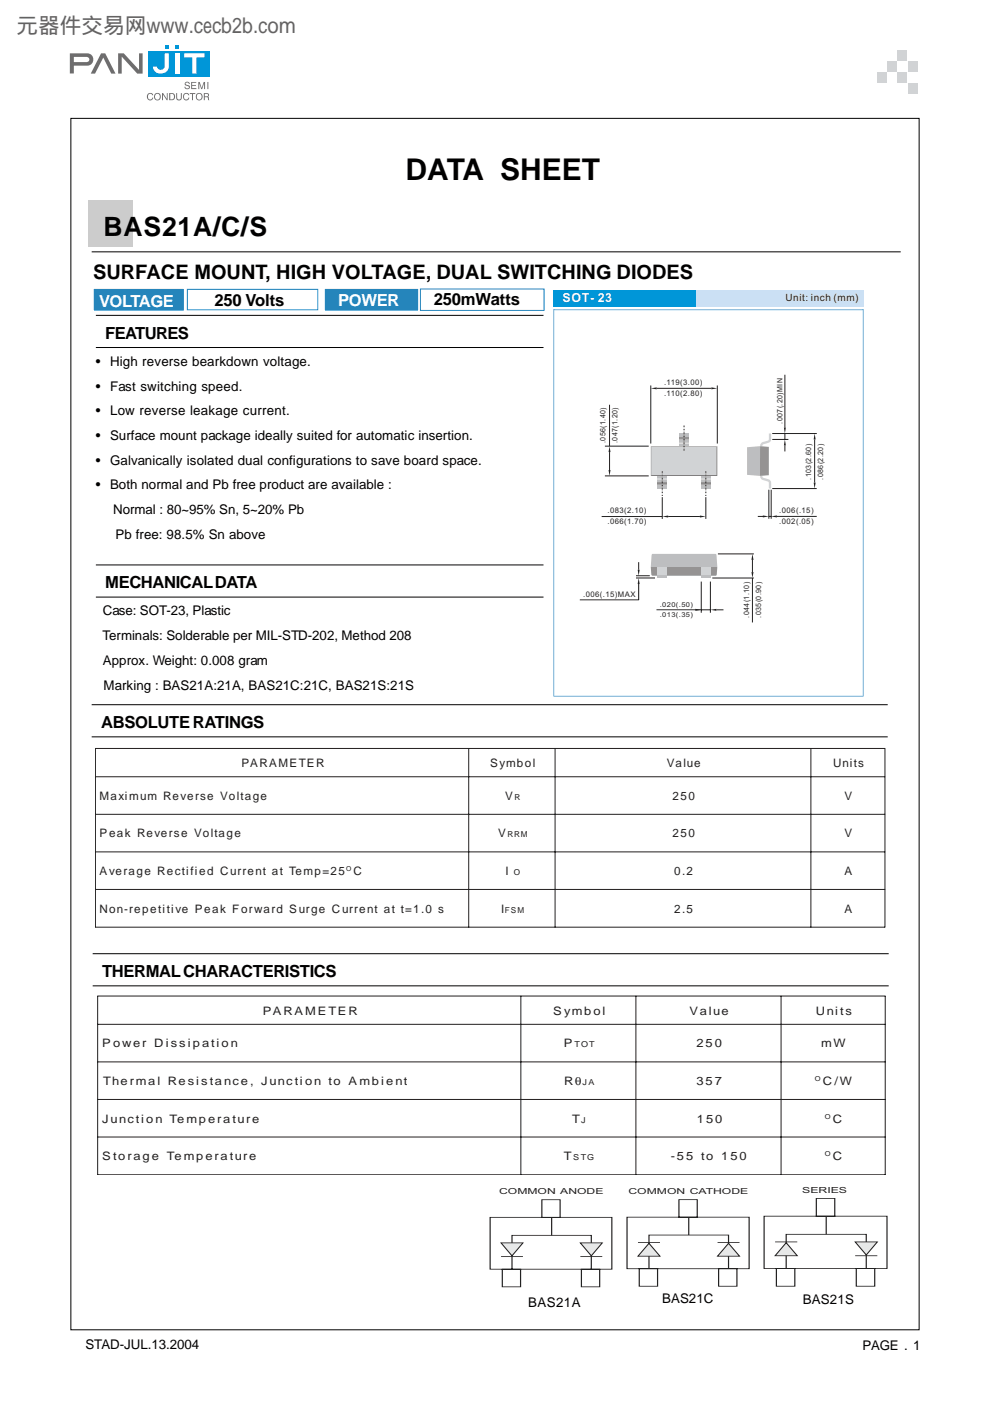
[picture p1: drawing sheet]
<svg xmlns="http://www.w3.org/2000/svg" width="210mm" height="297mm" viewBox="0 0 210 297" stroke-linecap="round" stroke-linejoin="round" font-family="sans-serif">
<path d="M31.4 10.8h13v5.4h-13z" fill="#0096d8"/>
<g fill="#6c6d70">
<path d="M21.4 11.3h.9l2.2 4.3h-.9l-1.7-3.4-1.8 3.4h-.9z" fill-rule="evenodd"/>
<path d="M25 11.3h1.2l3.3 3.5v-3.5h.7v4.3h-1.1l-3.3-3.6v3.6h-.8z" fill-rule="evenodd"/>
</g>
<path d="M34.9 11.3h.9v2.7a1.73 1.73 0 0 1-1.7 1.6 1.73 1.73 0 0 1-1.7-1.5h.8l.3 .5a.83 .83 0 0 0 .9 .2 .83 .83 0 0 0 .5-.7z" fill-rule="evenodd" fill="#fff"/>
<path d="M14.8 11.3h3.7a1.31 1.31 0 0 1 1.3 1.3 1.31 1.31 0 0 1-1.3 1.3h-2.8v1.7h-.9zM15.7 12.1h2.9a.52 .52 0 0 1 .3 .5 .52 .52 0 0 1-.2 .5l-3 .1z" fill-rule="evenodd" fill="#6c6d70"/>
<path d="M37.1 11.3h1v4.3h-1z" fill="#fff"/>
<path d="M39 11.3h4.4v.9h-1.8v3.4h-.8v-3.4h-1.8z" fill-rule="evenodd" fill="#fff"/>
<g fill="#0096d8">
<path d="M35 9.5h.8v.8h-.8z"/>
<path d="M37.1 9.5h.8v.8h-.8z"/>
</g>
<g fill="#6c6d70">
<path d="M39.3 17.5l.7-.1 .2 .4h-.2a.3 .3 0 0 0-.3-.3 .3 .3 0 0 0-.2 .5h.2a.49 .49 0 0 1 .6 .6 .49 .49 0 0 1-.8 .3l-.4-.3v-.2h.2a.33 .33 0 0 0 .4 .4 .33 .33 0 0 0 .2-.5l-.2-.1a.45 .45 0 0 1-.5-.2 .45 .45 0 0 1 .1-.5zM40.5 17.4h1.1v.2h-.9v.4h.9v.2h-.9v.5h.9v.2h-1.1zM42 17.4h.3l.4 1.3 .5-1.3h.3v1.5h-.2v-1.3l-.4 1.3h-.2l-.4-1.3v1.3h-.3zM44 17.4h.2v1.5h-.2z" fill-rule="evenodd"/>
<path d="M31.3 19.9a.66 .66 0 0 1 .7-.2 .66 .66 0 0 1 .5 .5h-.2a.56 .56 0 0 0-1 .2 .56 .56 0 0 0 .7 .7l.3-.4h.2a.73 .73 0 0 1-1.1 .5 .73 .73 0 0 1-.2-1.1zM33 20.1a.6 .6 0 0 0-.1 .8 .6 .6 0 0 0 .9 0 .6 .6 0 0 0-.1-.8l-.3-.2zM32.9 19.9a.75 .75 0 0 1 1.1 .1 .75 .75 0 0 1-.3 1.1 .75 .75 0 0 1-1-.4zM34.3 19.7h.3l.8 1.3v-1.3h.1v1.5h-.2l-.7-1.2v1.2h-.3zM36.1 19.9v1.2a.61 .61 0 0 0 .8-.6 .61 .61 0 0 0-.8-.6zM35.9 19.7h.5a.76 .76 0 0 1 .7 .8 .76 .76 0 0 1-.7 .7h-.5zM37.4 19.7h.2v1a.39 .39 0 0 0 .4 .4 .39 .39 0 0 0 .3-.4v-1h.2v1a.6 .6 0 0 1-.5 .6 .6 .6 0 0 1-.6-.6zM39 19.9a.66 .66 0 0 1 1.1 .3h-.2a.51 .51 0 0 0-.7-.3 .51 .51 0 0 0-.2 .8 .45 .45 0 0 0 .5 .4 .45 .45 0 0 0 .4-.4h.2a.7 .7 0 0 1-.9 .6 .7 .7 0 0 1-.4-1.1zM40.2 19.7h1.2v.2h-.5v1.3h-.2v-1.3h-.5zM41.8 20.1a.57 .57 0 0 0 .1 .9 .57 .57 0 0 0 .8-.3 .55 .55 0 0 0-.2-.7 .55 .55 0 0 0-.7 .1zM41.7 19.9a.75 .75 0 0 1 1.1 .1 .75 .75 0 0 1-.1 1.1 .75 .75 0 0 1-1.1-.2l-.1-.6zM43.4 19.9v.5l.7-.1-.1-.3zM43.2 19.7h.6a.43 .43 0 0 1 .5 .3 .43 .43 0 0 1-.2 .5l.3 .7h-.3l-.1-.5-.3-.1h-.3v.6h-.2z" fill-rule="evenodd"/>
</g>
<path d="M15 25.1h179.9v256.8h-179.9z" fill="none" stroke="#000" stroke-width=".21"/>
<g fill="#d1d3d5">
<path d="M190.4 15.4h1.9v2.1h-1.9z"/>
<path d="M192.6 13h2v2.2h-2z"/>
<path d="M192.6 17.6h2v2.1h-2z"/>
<path d="M186 15.4h2v2.1h-2z"/>
<path d="M188.2 13h2v2.2h-2z"/>
<path d="M190.4 10.6h1.9v2.1h-1.9z"/>
</g>
<path d="M18.6 42.5h9.5v9.8h-9.5z" fill="#ccc"/>
<path d="M19.4 53.4h171.6" fill="none" stroke="#000" stroke-width=".21"/>
<g fill="#bcbec0">
<path d="M148.7 102.8h1.9v.8h-1.9z"/>
<path d="M148.7 102.7l1.9 .1z"/>
</g>
<path d="M148.7 102.8h1.9z" fill="#bcbec0"/>
<path d="M148.7 102.7h1.9z" fill="#b6b9bc"/>
<path d="M148.7 102.7h1.9z" fill="#b6b8ba"/>
<path d="M148.7 102.7h1.9z" fill="#b2b4b6"/>
<path d="M148.7 102.6l1.9 .1z" fill="#afb1b4"/>
<path d="M148.7 102.6h1.9z" fill="#aaadaf"/>
<path d="M148.7 102.6h1.9z" fill="#a7a9ac"/>
<path d="M148.7 102.6h1.9z" fill="#a4a7aa"/>
<path d="M148.7 102.6h1.9z" fill="#a0a3a6"/>
<path d="M148.7 102.6h1.9z" fill="#9fa1a3"/>
<path d="M148.7 102.5l1.9 .1z" fill="#9b9e9f"/>
<path d="M148.7 102.5h1.9z" fill="#989b9e"/>
<path d="M148.7 102.5h1.9z" fill="#95979a"/>
<path d="M148.7 102.5h1.9z" fill="#929496"/>
<path d="M148.7 102.4l1.9 .1z" fill="#8f9294"/>
<path d="M148.7 102.4h1.9z" fill="#8b8d90"/>
<path d="M148.7 102.4h1.9z" fill="#898b8e"/>
<path d="M148.7 102.4h1.9z" fill="#86888a"/>
<path d="M148.7 102.4h1.9z" fill="#848688"/>
<g fill="#808284">
<path d="M148.7 102.3l1.9 .1z"/>
<path d="M148.7 102.3h1.9z"/>
</g>
<path d="M148.7 102.3h1.9z" fill="#808284"/>
<path d="M148.7 102.3h1.9z" fill="#848688"/>
<path d="M148.7 102.3h1.9z" fill="#898b8e"/>
<path d="M148.7 102.2l1.9 .1z" fill="#8d8f93"/>
<path d="M148.7 102.2h1.9z" fill="#929496"/>
<path d="M148.7 102.2h1.9z" fill="#95979a"/>
<path d="M148.7 102.2h1.9z" fill="#9b9e9f"/>
<path d="M148.7 102.2h1.9z" fill="#9fa1a3"/>
<path d="M148.7 102.1l1.9 .1z" fill="#a3a4a7"/>
<path d="M148.7 102.1h1.9z" fill="#aaacad"/>
<path d="M148.7 102.1h1.9z" fill="#adafb2"/>
<path d="M148.7 102.1h1.9z" fill="#b2b4b6"/>
<path d="M148.7 102.1h1.9z" fill="#b6b9bc"/>
<g fill="#bcbec0">
<path d="M148.7 102l1.9 .1z"/>
<path d="M148.7 101.7h1.9v.3h-1.9z"/>
<path d="M148.7 101.7h1.9z"/>
</g>
<g fill="#bcbec0">
<path d="M148.7 102h1.9z"/>
<path d="M148.7 101.7h1.9z"/>
</g>
<path d="M148.7 101.7h1.9z" fill="#c1c3c5"/>
<path d="M148.7 101.6l1.9 .1z" fill="#c5c7c8"/>
<path d="M148.7 101.6h1.9z" fill="#c7c8ca"/>
<path d="M148.7 101.6h1.9z" fill="#cbccce"/>
<path d="M148.7 101.6h1.9z" fill="#cfd0d2"/>
<path d="M148.7 101.5l1.9 .1z" fill="#d4d5d7"/>
<path d="M148.7 101.5h1.9z" fill="#d7d8db"/>
<path d="M148.7 101.5h1.9z" fill="#dcdddf"/>
<path d="M148.7 101.5h1.9z" fill="#dedfe0"/>
<path d="M148.7 101.5h1.9z" fill="#e2e3e4"/>
<g fill="#e6e7e8">
<path d="M148.7 101.5h1.9z"/>
<path d="M148.7 101.4l1.9 .1z"/>
</g>
<path d="M148.7 101.5h1.9z" fill="#e6e7e8"/>
<path d="M148.7 101.4h1.9z" fill="#e0e2e3"/>
<path d="M148.7 101.4h1.9z" fill="#dcdddf"/>
<path d="M148.7 101.4h1.9z" fill="#d6d7d7"/>
<path d="M148.7 101.3l1.9 .1z" fill="#d1d3d5"/>
<path d="M148.7 101.3h1.9z" fill="#cdcfd1"/>
<path d="M148.7 101.3h1.9z" fill="#c7c8ca"/>
<path d="M148.7 101.3h1.9z" fill="#c2c4c6"/>
<g fill="#bcbec0">
<path d="M148.7 101.2l1.9 .1z"/>
<path d="M148.7 100.9h1.9v.3h-1.9z"/>
<path d="M139.4 102.8h2v.8h-2z"/>
<path d="M139.4 102.7l2 .1z"/>
</g>
<g fill="#bcbec0">
<path d="M148.7 101.2h1.9z"/>
<path d="M139.4 102.8h2z"/>
</g>
<path d="M139.4 102.7h2z" fill="#b6b9bc"/>
<path d="M139.4 102.7h2z" fill="#b6b8ba"/>
<path d="M139.4 102.7h2z" fill="#b2b4b6"/>
<path d="M139.4 102.6l2 .1z" fill="#afb1b4"/>
<path d="M139.4 102.6h2z" fill="#aaadaf"/>
<path d="M139.4 102.6h2z" fill="#a7a9ac"/>
<path d="M139.4 102.6h2z" fill="#a4a7aa"/>
<path d="M139.4 102.6h2z" fill="#a0a3a6"/>
<path d="M139.4 102.6h2z" fill="#9fa1a3"/>
<path d="M139.4 102.5l2 .1z" fill="#9b9e9f"/>
<path d="M139.4 102.5h2z" fill="#989b9e"/>
<path d="M139.4 102.5h2z" fill="#95979a"/>
<path d="M139.4 102.5h2z" fill="#929496"/>
<path d="M139.4 102.4l2 .1z" fill="#8f9294"/>
<path d="M139.4 102.4h2z" fill="#8b8d90"/>
<path d="M139.4 102.4h2z" fill="#898b8e"/>
<path d="M139.4 102.4h2z" fill="#86888a"/>
<path d="M139.4 102.4h2z" fill="#848688"/>
<g fill="#808284">
<path d="M139.4 102.3l2 .1z"/>
<path d="M139.4 102.3h2z"/>
</g>
<path d="M139.4 102.3h2z" fill="#808284"/>
<path d="M139.4 102.3h2z" fill="#848688"/>
<path d="M139.4 102.3h2z" fill="#898b8e"/>
<path d="M139.4 102.2l2 .1z" fill="#8d8f93"/>
<path d="M139.4 102.2h2z" fill="#929496"/>
<path d="M139.4 102.2h2z" fill="#95979a"/>
<path d="M139.4 102.2h2z" fill="#9b9e9f"/>
<path d="M139.4 102.2h2z" fill="#9fa1a3"/>
<path d="M139.4 102.1l2 .1z" fill="#a3a4a7"/>
<path d="M139.4 102.1h2z" fill="#aaacad"/>
<path d="M139.4 102.1h2z" fill="#adafb2"/>
<path d="M139.4 102.1h2z" fill="#b2b4b6"/>
<path d="M139.4 102.1h2z" fill="#b6b9bc"/>
<g fill="#bcbec0">
<path d="M139.4 102l2 .1z"/>
<path d="M139.4 101.7h2v.3h-2z"/>
<path d="M139.4 101.7h2z"/>
</g>
<g fill="#bcbec0">
<path d="M139.4 102h2z"/>
<path d="M139.4 101.7h2z"/>
</g>
<path d="M139.4 101.7h2z" fill="#c1c3c5"/>
<path d="M139.4 101.6l2 .1z" fill="#c5c7c8"/>
<path d="M139.4 101.6h2z" fill="#c7c8ca"/>
<path d="M139.4 101.6h2z" fill="#cbccce"/>
<path d="M139.4 101.6h2z" fill="#cfd0d2"/>
<path d="M139.4 101.5l2 .1z" fill="#d4d5d7"/>
<path d="M139.4 101.5h2z" fill="#d7d8db"/>
<path d="M139.4 101.5h2z" fill="#dcdddf"/>
<path d="M139.4 101.5h2z" fill="#dedfe0"/>
<path d="M139.4 101.5h2z" fill="#e2e3e4"/>
<g fill="#e6e7e8">
<path d="M139.4 101.5h2z"/>
<path d="M139.4 101.4l2 .1z"/>
</g>
<path d="M139.4 101.5h2z" fill="#e6e7e8"/>
<path d="M139.4 101.4h2z" fill="#e0e2e3"/>
<path d="M139.4 101.4h2z" fill="#dcdddf"/>
<path d="M139.4 101.4h2z" fill="#d6d7d7"/>
<path d="M139.4 101.3l2 .1z" fill="#d1d3d5"/>
<path d="M139.4 101.3h2z" fill="#cdcfd1"/>
<path d="M139.4 101.3h2z" fill="#c7c8ca"/>
<path d="M139.4 101.3h2z" fill="#c2c4c6"/>
<g fill="#bcbec0">
<path d="M139.4 101.2l2 .1z"/>
<path d="M139.4 100.9h2v.3h-2z"/>
<path d="M144.1 91.9h1.9v.7h-1.9z"/>
<path d="M144.1 92.6h1.9z"/>
</g>
<g fill="#bcbec0">
<path d="M139.4 101.2h2z"/>
<path d="M144.1 92.6h1.9z"/>
</g>
<path d="M144.1 92.6l1.9 .1z" fill="#b6b9bc"/>
<path d="M144.1 92.7h1.9z" fill="#b3b4b8"/>
<path d="M144.1 92.7h1.9z" fill="#afb1b4"/>
<path d="M144.1 92.7h1.9z" fill="#aaadaf"/>
<path d="M144.1 92.7h1.9z" fill="#a4a7aa"/>
<path d="M144.1 92.7l1.9 .1z" fill="#a0a3a6"/>
<path d="M144.1 92.8h1.9z" fill="#9c9fa1"/>
<path d="M144.1 92.8h1.9z" fill="#989b9e"/>
<path d="M144.1 92.8h1.9z" fill="#95979a"/>
<path d="M144.1 92.8l1.9 .1z" fill="#929496"/>
<path d="M144.1 92.9h1.9z" fill="#8b8d90"/>
<path d="M144.1 92.9h1.9z" fill="#87898c"/>
<path d="M144.1 92.9h1.9z" fill="#848688"/>
<g fill="#808284">
<path d="M144.1 92.9h1.9z"/>
<path d="M144.1 92.9l1.9 .1z"/>
</g>
<path d="M144.1 92.9h1.9z" fill="#808284"/>
<path d="M144.1 93h1.9z" fill="#848688"/>
<path d="M144.1 93h1.9z" fill="#87898c"/>
<path d="M144.1 93h1.9z" fill="#898b8e"/>
<path d="M144.1 93l1.9 .1z" fill="#8d8f93"/>
<path d="M144.1 93.1h1.9z" fill="#929496"/>
<path d="M144.1 93.1h1.9z" fill="#95979a"/>
<path d="M144.1 93.1h1.9z" fill="#989b9e"/>
<path d="M144.1 93.1h1.9z" fill="#9c9fa1"/>
<path d="M144.1 93.1l1.9 .1z" fill="#a0a3a6"/>
<path d="M144.1 93.2h1.9z" fill="#a4a7aa"/>
<path d="M144.1 93.2h1.9z" fill="#aaacad"/>
<path d="M144.1 93.2h1.9z" fill="#aaadaf"/>
<path d="M144.1 93.2h1.9z" fill="#afb1b4"/>
<path d="M144.1 93.2l1.9 .1z" fill="#b3b4b8"/>
<path d="M144.1 93.3h1.9z" fill="#b6b9bc"/>
<g fill="#bcbec0">
<path d="M144.1 93.3h1.9z"/>
<path d="M144.1 93.3h1.9v.5h-1.9z"/>
<path d="M144.1 93.8h1.9z"/>
</g>
<g fill="#bcbec0">
<path d="M144.1 93.3h1.9z"/>
<path d="M144.1 93.8h1.9z"/>
</g>
<path d="M144.1 93.8h1.9z" fill="#c1c3c5"/>
<path d="M144.1 93.8l1.9 .1z" fill="#c5c7c8"/>
<path d="M144.1 93.9h1.9z" fill="#c7c8ca"/>
<path d="M144.1 93.9h1.9z" fill="#cbccce"/>
<path d="M144.1 93.9h1.9z" fill="#cfd0d2"/>
<path d="M144.1 93.9l1.9 .1z" fill="#d4d5d7"/>
<path d="M144.1 94h1.9z" fill="#d7d8db"/>
<path d="M144.1 94h1.9z" fill="#dcdddf"/>
<path d="M144.1 94h1.9z" fill="#dedfe0"/>
<path d="M144.1 94h1.9z" fill="#e2e3e4"/>
<g fill="#e6e7e8">
<path d="M144.1 94l1.9 .1z"/>
<path d="M144.1 94.1h1.9z"/>
</g>
<path d="M144.1 94.1h1.9z" fill="#e6e7e8"/>
<path d="M144.1 94.1h1.9z" fill="#e0e2e3"/>
<path d="M144.1 94.1h1.9z" fill="#dcdddf"/>
<path d="M144.1 94.1l1.9 .1z" fill="#d6d7d7"/>
<path d="M144.1 94.2h1.9z" fill="#d1d3d5"/>
<path d="M144.1 94.2h1.9z" fill="#cdcfd1"/>
<path d="M144.1 94.2h1.9z" fill="#c7c8ca"/>
<path d="M144.1 94.2h1.9z" fill="#c2c4c6"/>
<g fill="#bcbec0">
<path d="M144.1 94.2l1.9 .1z"/>
<path d="M144.1 94.3h1.9v.3h-1.9z"/>
</g>
<path d="M144.1 94.3h1.9z" fill="#bcbec0"/>
<path d="M138 120.2h14.1l-.1 1.6-.3 .3h-13.4l-.2-.3z" fill-rule="evenodd" fill="#939497"/>
<path d="M138.1 94.8h13.8v5.9h-13.8z" fill="#d1d3d5"/>
<path d="M138 94.6h14.1l-.2 .2h-13.8v5.9l-.1 .2z" fill-rule="evenodd" fill="#a7a9ac"/>
<path d="M140.4 99.9v5.3M145 90.2v5.4M149.7 99.9v5.3" fill="none" stroke="#231f1f" stroke-width=".21" stroke-dasharray=".3 .2 .1 .2" stroke-linecap="butt"/>
<path d="M128.3 94.6h9.2M129.2 95.8v3.9M138 81.7v12.3M139.2 82.3h11.6M152.1 81.7v12.3M128.3 100.9h9.2M140.4 105.4v4.6M141.7 109.5h6.7M149.7 105.4v4.6" fill="none" stroke="#231f1f" stroke-width=".21"/>
<g fill="#d1d3d5">
<path d="M139.4 120.2h2v2.3h-2z"/>
<path d="M148.7 120.2h1.9v2.3h-1.9z"/>
</g>
<path d="M138.2 117.5l13.5-.1 .2 .3 .2 2.5h-14.1z" fill-rule="evenodd" fill="#bcbec0"/>
<path d="M163 91.9h.5v1.3l-.2 .4-1.5 .6-.2 .4h-.4a.81 .81 0 0 1 .5-.9l1.3-.4z" fill-rule="evenodd" fill="#d1d3d5"/>
<g fill="none" stroke="#231f1f" stroke-width=".21">
<path d="M166.4 79.5v11.1M163.7 91.9h9.5M163.7 93.2h3.5M166.4 91.9v1.3M166.4 94.4v1.3M172.7 93.2v9.1M135.4 119.2v1.6M152.2 117.4h7.6M159.5 118.7v2.6M163 103.8v6.2M163 109.5h.5M163.5 103.8v6.2"/>
<path d="M163.7 103.6h9.5M164.7 109.5h8.5M134.8 122.5h4.1M134.8 122.1h3M135.4 123.8v3.4h-12.5M139.2 129.3h11.4M148.7 123.3v6.6M150.6 123.3v6.6M151 122.5h8.8"/>
</g>
<path d="M161.2 100.9h.4l.2 .4 1.5 .6 .2 .4v1.3h-.5l-.1-1.4-1.2-.4a.81 .81 0 0 1-.5-.9z" fill-rule="evenodd" fill="#d1d3d5"/>
<path d="M138.1 100.7h13.8v-5.9l.2-.2v6.3h-14.1z" fill-rule="evenodd" fill="#6c6d70"/>
<path d="M158.4 94.8l2.7-.2v6.3l-2.7-.2z" fill-rule="evenodd" fill="#bcbec0"/>
<path d="M161.1 94.6l1.9 .1v6.1l-1.9 .1z" fill-rule="evenodd" fill="#939497"/>
<g fill="#bcbec0">
<path d="M139.4 122.1h2v.4h-2z"/>
<path d="M148.7 122.1h1.9v.4h-1.9z"/>
</g>
<g fill="#231f1f">
<path d="M138 82.3l1.2-.2v.4z"/>
<path d="M150.8 82.1l1.3 .2-1.3 .2z"/>
<path d="M129.2 94.6l.2 1.2h-.4z"/>
<path d="M129 99.7h.4l-.2 1.2z"/>
<path d="M148.4 109.3l1.2 .2-1.2 .2z"/>
<path d="M140.4 109.5l1.3-.2v.4z"/>
</g>
<path d="M129.2 85.8v8.8M127.6 109.5h12.8" fill="none" stroke="#231f1f" stroke-width=".21"/>
<g fill="#231f1f">
<path d="M161.7 109.3l1.3 .2-1.3 .2z"/>
<path d="M163.4 109.5l1.3-.2v.4z"/>
<path d="M172.7 91.9l.2 1.3h-.4z"/>
<path d="M172.5 102.3h.4l-.2 1.3z"/>
<path d="M166.4 93.2l.2 1.2h-.4z"/>
<path d="M166.2 90.6h.4l-.2 1.3z"/>
<path d="M135.2 120.8h.4l-.2 1.3z"/>
<path d="M135.4 122.5l.2 1.3h-.4z"/>
<path d="M159.5 117.4l.3 1.3h-.5z"/>
<path d="M159.3 121.3h.5l-.3 1.2z"/>
<path d="M147.4 129.1l1.3 .2-1.3 .2z"/>
</g>
<path d="M151.9 129.3h1.5" fill="none" stroke="#231f1f" stroke-width=".21"/>
<path d="M150.6 129.3l1.3-.2v.4z" fill="#231f1f"/>
<path d="M160.7 109.5h1.1" fill="none" stroke="#231f1f" stroke-width=".21"/>
<path d="M117.4 65.7h65.6v81.9h-65.6z" fill="none" stroke="#6bb4e5" stroke-width=".21"/>
<path d="M117.4 61.4h30.2v3.6h-30.2z" fill="#0096d8"/>
<path d="M147.6 61.4h35.4v3.6h-35.4z" fill="#cbe0f4"/>
<path d="M159.5 122.5v9.5" fill="none" stroke="#231f1f" stroke-width=".21"/>
<g fill="#2585bb" stroke="#fff" stroke-width=".34">
<path d="M68.7 61.1h20.1v4.9h-20.1z" fill-rule="evenodd"/>
<path d="M19.7 61.1h19.5v4.9h-19.5z" fill-rule="evenodd"/>
</g>
<path d="M39.7 61.3h27.7v4.4h-27.7zM89.1 61.3h26.3v4.5h-26.3z" fill="none" stroke="#2585bb" stroke-width=".21"/>
<path d="M20.3 66.9h94.9M20.3 73.7h94.9M20.3 119.8h94.9M20.3 126.6h94.9M19.4 149.4h168.8M19.4 156.2h168.8" fill="none" stroke="#000" stroke-width=".21"/>
<path d="M103.9 258.1h25.8v11h-25.8zM114.9 254.4h3.9v3.7h-3.9zM106.5 269.1h3.9v3.7h-3.9zM108.6 269.1v-7.2h16.8v7.2M123.3 269.1h3.8v3.7h-3.8z" fill="none" stroke="#231f1f" stroke-width=".21"/>
<path d="M106.2 263.5h4.7l-2.3 2.8z" fill="#e6e7e8" stroke="#231f1f" stroke-width=".21"/>
<path d="M117 258.1v3.8M106.2 266.4h4.7" fill="none" stroke="#231f1f" stroke-width=".21"/>
<path d="M123 263.5h4.7l-2.3 2.8z" fill="#e6e7e8" stroke="#231f1f" stroke-width=".21"/>
<g fill="none" stroke="#231f1f" stroke-width=".21">
<path d="M20.2 158.7h167.5M20.2 158.7v37.9M99.4 158.7v37.9M117.7 158.7v37.9M171.9 158.7v37.9M187.6 158.7l.1 37.9h-167.5M20.2 164.7h167.5M20.2 172.7h167.5M20.2 180.6h167.5M20.2 188.6h167.5M20.7 211.2h167M20.7 217.2h167"/>
<path d="M20.7 211.1v38M110.4 211.1v38M134.8 211.1v38M165.6 211.1v38M187.7 211.1v38M20.7 225.1h167M20.7 233.1h167M20.7 241.1h167M20.7 249.1h167M162 257.9h26.1v11h-26.1zM173.1 254.1h3.9v3.8h-3.9zM123 266.4h4.7"/>
<path d="M164.6 268.9h3.9v3.8h-3.9zM166.7 268.9v-7.2h17v7.2M181.6 268.9h3.9v3.8h-3.9z"/>
</g>
<path d="M19.6 202.2h168.8M19.6 209h168.8" fill="none" stroke="#000" stroke-width=".21"/>
<path d="M166.7 263.5l2.3 2.7h-4.7z" fill="#e6e7e8" stroke="#231f1f" stroke-width=".21"/>
<path d="M175.2 257.9v3.8M164.3 263.3h4.7" fill="none" stroke="#231f1f" stroke-width=".21"/>
<path d="M181.3 263.3h4.7l-2.3 2.8z" fill="#e6e7e8" stroke="#231f1f" stroke-width=".21"/>
<path d="M132.9 258.1h25.9v10.9h-25.9zM143.9 254.3h3.9v3.8h-3.9zM135.5 269h3.9v3.7h-3.9zM137.6 269v-7.1h16.9v7.1M152.4 269h3.8v3.7h-3.8zM181.3 266.2h4.7" fill="none" stroke="#231f1f" stroke-width=".21"/>
<path d="M137.6 263.6l2.3 2.7h-4.6z" fill="#e6e7e8" stroke="#231f1f" stroke-width=".21"/>
<path d="M146 258.1v3.8M135.3 263.4h4.6" fill="none" stroke="#231f1f" stroke-width=".21"/>
<path d="M154.5 263.6l2.3 2.7h-4.7z" fill="#e6e7e8" stroke="#231f1f" stroke-width=".21"/>
<path d="M152.1 263.4h4.7" fill="none" stroke="#231f1f" stroke-width=".21"/>
<text font-size="6.3" x="86" y="38.2">DATA SHEET</text>
<text font-size="5.6" x="22" y="50.1">BAS21A/C/S</text>
<text font-size="4.6" fill="#646464" x="3.5" y="7.1">元器件交易网www.cecb2b.com</text>
<text font-size="4.2" x="19.7" y="59.2">SURFACE MOUNT, HIGH VOLTAGE, DUAL SWITCHING DIODES</text>
<g font-size="3.5" fill="#fff">
<text x="21" y="65">VOLTAGE</text>
<text x="71.7" y="64.8">POWER</text>
</g>
<g font-size="3.5">
<text x="45.5" y="64.8">250 Volts</text>
<text x="92" y="64.6">250mWatts</text>
<text x="22.3" y="71.8">FEATURES</text>
<text x="22.3" y="124.7">MECHANICAL DATA</text>
<text x="21.4" y="154.3">ABSOLUTE RATINGS</text>
<text x="21.6" y="207.1">THERMAL CHARACTERISTICS</text>
</g>
<g font-size="2.8">
<text x="20.3" y="77.6">•</text>
<text x="23.3" y="77.6">High reverse bearkdown voltage.</text>
<text x="20.3" y="82.8">•</text>
<text x="23.3" y="82.8">Fast switching speed.</text>
<text x="20.3" y="88.1">•</text>
<text x="23.3" y="88.1">Low reverse leakage current.</text>
<text x="20.3" y="93.3">•</text>
<text x="23.3" y="93.3">Surface mount package ideally suited for automatic insertion.</text>
<text x="20.3" y="98.6">•</text>
<text x="23.3" y="98.6">Galvanically isolated dual configurations to save board space.</text>
<text x="20.3" y="103.8">•</text>
<text x="23.3" y="103.8">Both normal and Pb free product are available :</text>
<text x="24" y="109">Normal : 80~95% Sn, 5~20% Pb</text>
<text x="24.5" y="114.3">Pb free: 98.5% Sn above</text>
<text x="21.8" y="130.5">Case: SOT-23, Plastic</text>
<text x="21.8" y="135.7">Terminals: Solderable per MIL-STD-202, Method 208</text>
<text x="21.8" y="141">Approx. Weight: 0.008 gram</text>
<text x="22" y="146.2">Marking : BAS21A:21A, BAS21C:21C, BAS21S:21S</text>
<text x="112" y="277">BAS21A</text>
<text x="140.4" y="276.3">BAS21C</text>
<text x="170.2" y="276.5">BAS21S</text>
<text x="18.1" y="286">STAD-JUL.13.2004</text>
<text x="182.9" y="286.3">PAGE . 1</text>
</g>
<text font-size="2.6" fill="#fff" x="119.2" y="64.1">SOT- 23</text>
<g font-size="2.5" fill="#231f1f">
<text x="51.2" y="162.6">PARAMETER</text>
<text x="103.9" y="162.6">Symbol</text>
<text x="141.4" y="162.6">Value</text>
<text x="176.6" y="162.6">Units</text>
<text x="21.1" y="169.6">Maximum Reverse Voltage</text>
<text x="107.1" y="169.6">V</text>
<text x="142.6" y="169.6">250</text>
<text x="179.1" y="169.6">V</text>
<text x="21.1" y="177.6">Peak Reverse Voltage</text>
<text x="105.6" y="177.6">V</text>
<text x="142.6" y="177.6">250</text>
<text x="179.1" y="177.6">V</text>
<text x="21.1" y="185.5">Average Rectified Current at Temp=25</text>
<text x="74.9" y="185.5">C</text>
<text x="107.2" y="185.5">I</text>
<text x="143" y="185.5">0.2</text>
<text x="179.1" y="185.5">A</text>
<text x="21.1" y="193.5">Non-repetitive Peak Forward Surge Current at t=1.0 s</text>
<text x="106.3" y="193.5">I</text>
<text x="143" y="193.5">2.5</text>
<text x="179.1" y="193.5">A</text>
<text x="55.7" y="215.1">PA RA ME TE R</text>
<text x="117.3" y="215.1">S ymb o l</text>
<text x="146.2" y="215.1">Va lue</text>
<text x="173" y="215.1">Uni ts</text>
<text x="21.7" y="222.1">P o we r D i ssi p a ti o n</text>
<text x="119.5" y="222.1">P</text>
<text x="147.7" y="222.1">2</text>
<text x="149.6" y="222.1">5</text>
<text x="151.6" y="222.1">0</text>
<text x="174.1" y="222.1">mW</text>
<text x="21.9" y="230.1">The rma l Re si sta nce , Juncti o n to A mb i e nt</text>
<text x="119.6" y="230.1">Rθ</text>
<text x="147.7" y="230.1">3</text>
<text x="149.6" y="230.1">5</text>
<text x="151.6" y="230.1">7</text>
<text x="174.5" y="230.1">C /W</text>
<text x="21.7" y="238">Juncti o n Te mp e ra ture</text>
<text x="121.3" y="238">T</text>
<text x="147.7" y="238">1</text>
<text x="149.7" y="238">5</text>
<text x="151.7" y="238">0</text>
<text x="176.6" y="238">C</text>
<text x="21.7" y="246">S to ra g e Te mp e ra ture</text>
<text x="119.6" y="246">T</text>
<text x="142.2" y="246">-5</text>
<text x="145.5" y="246">5 to 1</text>
<text x="154.9" y="246">5</text>
<text x="156.8" y="246">0</text>
<text x="176.6" y="246">C</text>
</g>
<text font-size="2.1" fill="#231f1f" x="166.5" y="63.9">Unit: inch (mm)</text>
<g font-size="1.8" fill="#231f1f">
<text x="105.8" y="253.2">COMMON ANODE</text>
<text x="170.1" y="252.9">SERIES</text>
</g>
<g font-size="1.7" fill="#231f1f">
<text x="109.1" y="169.6">R</text>
<text x="107.6" y="177.6">RRM</text>
<text x="109" y="185.5">O</text>
<text x="107" y="193.5">FSM</text>
<text x="121.8" y="222.1">TOT</text>
<text x="123.5" y="230.1">JA</text>
<text x="123.2" y="238">J</text>
<text x="121.5" y="246">S TG</text>
<text x="133.2" y="253.2">COMMON CATHODE</text>
</g>
<g font-size="1.6" fill="#231f1f">
<text x="140.8" y="81.7">.119(3.00)</text>
<text x="140.8" y="84">.110(2.80)</text>
<text x="165.9" y="89.8" transform="rotate(-90 165.9 89.8)">.007(.20)MIN</text>
<text x="128.4" y="94" transform="rotate(-90 128.4 94)">.056(1.40)</text>
<text x="130.9" y="94" transform="rotate(-90 130.9 94)">.047(1.20)</text>
<text x="172" y="101.7" transform="rotate(-90 172 101.7)">.103(2.60)</text>
<text x="174.5" y="101.7" transform="rotate(-90 174.5 101.7)">.086(2.20)</text>
<text x="128.8" y="108.8">.083(2.10)</text>
<text x="128.8" y="111.1">.066(1.70)</text>
<text x="165.2" y="108.8">.006(.15)</text>
<text x="165.2" y="111.1">.002(.05)</text>
<text x="123.6" y="126.6">.006(.15)MAX</text>
<text x="158.9" y="130.9" transform="rotate(-90 158.9 130.9)">.044(1.10)</text>
<text x="161.4" y="130.9" transform="rotate(-90 161.4 130.9)">.035(0.90)</text>
</g>
<g font-size="1.4" fill="#231f1f">
<text x="139.9" y="128.8">.020(.50)</text>
<text x="139.9" y="130.7">.013(.35)</text>
<text x="73.4" y="184.7">O</text>
<text x="172.8" y="229.2">O</text>
<text x="174.9" y="237.2">O</text>
<text x="174.9" y="245.2">O</text>
</g>
</svg>
